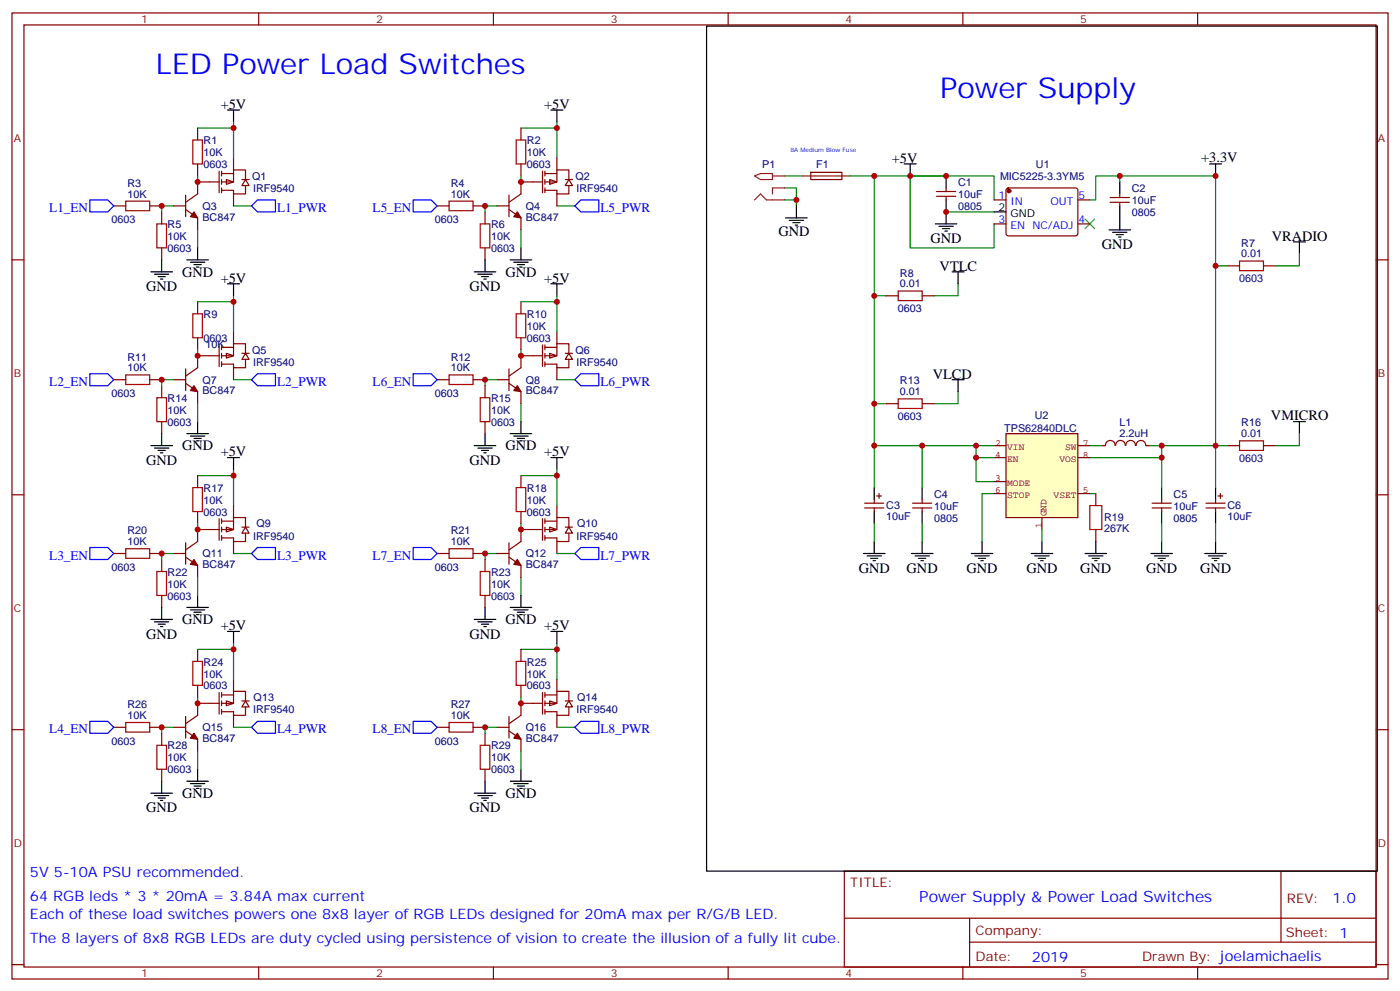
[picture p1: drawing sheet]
<svg xmlns="http://www.w3.org/2000/svg" width="412mm" height="292mm" viewBox="0 0 412 292" stroke-linecap="round" stroke-linejoin="round" font-family="sans-serif">
<g fill="none" stroke="#870000" stroke-width=".35">
<path d="M3.5 3.8h405.4v284.3h-405.4zM7.1 7.3h398.2v277.3h-398.2zM76.2 3.8v3.5M145.3 3.8v3.5M214.5 3.8v3.5M283.6 3.8v3.5M352.8 3.8v3.5M153.5 37.7v3.5M153.5 48.3v3.5M3.5 76.5h3.6M405.3 76.5h3.6M3.5 145.6h3.6"/>
<path d="M405.3 145.6h3.6M3.5 214.8h3.6M405.3 214.8h3.6M248.7 256.4h156.6v28.2h-156.6zM377.3 256.4v20.9M248.7 270.2h156.5M285.6 277.3h119.6M285.6 270.2v14.2M3.5 283.9h3.6M76.2 284.6v3.5M145.3 284.6v3.5M214.5 284.6v3.5"/>
<path d="M283.6 284.6v3.5M352.8 284.6v3.5M405.3 283.9h3.6"/>
</g>
<path d="M153.5 37.7h10.5M164 35.9v10.6M164 60.6h5.3" fill="none" stroke="#008700" stroke-width=".35"/>
<path d="M171.1 58.8h5.3v3.6h-5.3l-1.8-1.8z" fill="none" stroke="#00f" stroke-width=".35"/>
<path d="M152 41.2h2.9v7.1h-2.9z" fill="none" stroke="#a10000" stroke-width=".35"/>
<path d="M162.3 32.4h3.5M164 32.4v3.5" fill="none" stroke="#000" stroke-width=".35"/>
<g fill="#fff" stroke="#870000" stroke-width=".35">
<path d="M161.9 52.8l2.1 .8-2.1 .7z"/>
<path d="M167.6 52.8l1 1.8h-2.1z"/>
</g>
<g fill="none" stroke="#870000" stroke-width=".35">
<path d="M149.9 57.4v6.4M159.8 50.4v6.3M159.8 53.6h-6.3v3.5l-3.6 2.4M160.5 51.1h3.5M160.5 50.4v1.4M160.5 52.8v1.5M160.5 55.3v1.4M164 50h3.6v2.8M164 50v3.6h-3.5M164 46.5v3.5M164 57.1v3.5M166.5 52.8h2.1"/>
<path d="M167.6 54.6v2.5h-3.6v-1.1h-3.5M128.8 60.6h3.5M139.3 60.6h3.6M142.9 62.4v3.5M142.9 73v3.5M146.4 60.6h3.5M149.9 61.7l3.6 2.4v3.6M128.8 111.8h3.5M139.3 111.8h3.6M142.9 113.5v3.6M146.4 111.8h3.5M149.9 112.8l3.6 2.5v3.5"/>
<path d="M149.9 108.6v6.3M153.5 104.7v3.5l-3.6 2.5M142.9 124.1v3.5"/>
</g>
<path d="M121.7 58.8h5.3l1.8 1.8-1.8 1.8h-5.3zM121.7 110h5.3l1.8 1.8-1.8 1.7h-5.3z" fill="none" stroke="#00f" stroke-width=".35"/>
<g fill="#870000" stroke="#870000" stroke-width=".35">
<path d="M152.4 62.4l1.1 1.7-2.2-.3z"/>
<path d="M152.4 113.5l1.1 1.8-2.2-.4z"/>
</g>
<g fill="none" stroke="#000" stroke-width=".35">
<path d="M142.9 76.5v3.5M150.3 76.5h6.3M151.3 77.2h4.3M152.4 77.9h2.1M153.1 78.6h.7M153.5 73v3.5M139.7 80h6.3M140.8 80.7h4.2M141.8 81.4h2.1M142.5 82.1h.7M139.7 131.2h6.3M140.8 131.9h4.2"/>
<path d="M141.8 132.6h2.1M142.5 133.3h.7M142.9 127.6v3.6M150.3 127.6h6.3M151.3 128.3h4.3M152.4 129h2.1M153.1 129.8h.7M153.5 124.1v3.5"/>
</g>
<path d="M132.3 59.2h7v2.8h-7zM141.5 65.9h2.8v7.1h-2.8zM132.3 110.3h7v2.9h-7zM141.5 117.1h2.8v7h-2.8z" fill="none" stroke="#a10000" stroke-width=".35"/>
<path d="M153.5 51.8v1.8M146.4 60.6h-3.5v1.8M153.5 67.7v5.3M146.4 111.8h-3.5v1.7M153.5 102.9v1.8M153.5 118.8v5.3" fill="none" stroke="#008700" stroke-width=".35"/>
<g fill="#fff" stroke="#870000" stroke-width=".35">
<path d="M161.9 104l2.1 .7-2.1 .7z"/>
<path d="M167.6 104l1 1.8h-2.1z"/>
</g>
<g fill="none" stroke="#870000" stroke-width=".35">
<path d="M153.5 88.8v3.6M153.5 99.4v3.5M164 97.6v3.6M153.5 104.7h6.3M159.8 101.5v6.4M160.5 102.2h3.5M160.5 101.5v1.4M160.5 104v1.4M160.5 106.5v1.4M164 101.2h3.6v2.8M164 101.2v3.5h-3.5M164 108.2v3.6"/>
<path d="M166.5 104h2.1M167.6 105.8v2.4h-3.6v-1h-3.5M153.5 191.1v3.6M153.5 201.7v3.5"/>
</g>
<path d="M162.3 83.5h3.5M164 83.5v3.6M162.3 185.8h3.5M164 185.8v3.6" fill="none" stroke="#000" stroke-width=".35"/>
<path d="M153.5 88.8h10.5M164 87.1v10.5M164 111.8h5.3M153.5 191.1h10.5M164 189.4v10.6M164 214.1h5.3" fill="none" stroke="#008700" stroke-width=".35"/>
<path d="M152 92.4h2.9v7h-2.9zM152 194.7h2.9v7h-2.9z" fill="none" stroke="#a10000" stroke-width=".35"/>
<path d="M171.1 110h5.3v3.5h-5.3l-1.8-1.7zM171.1 212.3h5.3v3.5h-5.3l-1.8-1.7z" fill="none" stroke="#00f" stroke-width=".35"/>
<g fill="#fff" stroke="#870000" stroke-width=".35">
<path d="M161.9 206.3l2.1 .7-2.1 .7z"/>
<path d="M167.6 206.3l1 1.8h-2.1z"/>
</g>
<g fill="none" stroke="#870000" stroke-width=".35">
<path d="M149.9 159.7v6.4M153.5 155.9v3.5l-3.6 2.5M128.8 162.9h3.5M139.3 162.9h3.6M142.9 164.7v3.5M142.9 175.3v3.5M146.4 162.9h3.5M149.9 164l3.6 2.4v3.6M164 200v3.5M128.8 214.1h3.5M139.3 214.1h3.6M142.9 215.8v3.6"/>
<path d="M146.4 214.1h3.5M149.9 215.1l3.6 2.5v3.5M149.9 210.9v6.3M159.8 203.8v6.4M159.8 207h-6.3v3.5l-3.6 2.5M160.5 204.5h3.5M160.5 203.8v1.4M160.5 206.3v1.4M160.5 208.8v1.4M164 203.5h3.6v2.8M164 203.5v3.5h-3.5M164 210.5v3.6"/>
<path d="M166.5 206.3h2.1M167.6 208.1v2.4h-3.6v-1h-3.5M142.9 226.4v3.5"/>
</g>
<path d="M121.7 161.1h5.3l1.8 1.8-1.8 1.8h-5.3zM121.7 212.3h5.3l1.8 1.8-1.8 1.7h-5.3z" fill="none" stroke="#00f" stroke-width=".35"/>
<g fill="#870000" stroke="#870000" stroke-width=".35">
<path d="M152.4 215.8l1.1 1.8-2.2-.4z"/>
<path d="M152.4 164.7l1.1 1.7-2.2-.3z"/>
</g>
<g fill="none" stroke="#000" stroke-width=".35">
<path d="M142.9 178.8v3.5M150.3 178.8h6.3M151.3 179.5h4.3M153.5 175.3v3.5M139.7 182.3h6.3M140.8 183h4.2M141.8 183.7h2.1M142.5 184.4h.7M152.4 180.2h2.1M153.1 180.9h.7M139.7 233.5h6.3M140.8 234.2h4.2"/>
<path d="M141.8 234.9h2.1M142.5 235.6h.7M142.9 229.9v3.6M150.3 229.9h6.3M151.3 230.6h4.3M152.4 231.4h2.1M153.1 232.1h.7M153.5 226.4v3.5"/>
</g>
<path d="M132.3 161.5h7v2.8h-7zM141.5 168.2h2.8v7.1h-2.8zM132.3 212.7h7v2.8h-7zM141.5 219.4h2.8v7h-2.8z" fill="none" stroke="#a10000" stroke-width=".35"/>
<path d="M153.5 154.1v1.8M146.4 162.9h-3.5v1.8M153.5 170v5.3M146.4 214.1h-3.5v1.7M153.5 205.2v1.8M153.5 221.1v5.3" fill="none" stroke="#008700" stroke-width=".35"/>
<g fill="#fff" stroke="#870000" stroke-width=".35">
<path d="M161.9 155.2l2.1 .7-2.1 .7z"/>
<path d="M167.6 155.2l1 1.7h-2.1z"/>
</g>
<g fill="none" stroke="#870000" stroke-width=".35">
<path d="M58.2 140v3.5M153.5 140v3.5M58.2 150.6v3.5M153.5 155.9h6.3M153.5 150.6v3.5M159.8 152.7v6.3M160.5 153.4h3.5M160.5 152.7v1.4M160.5 155.2v1.4M160.5 157.6v1.4M164 152.3h3.6v2.9M164 152.3v3.6h-3.5"/>
<path d="M164 148.8v3.5M164 159.4v3.5M166.5 155.2h2.1M167.6 156.9v2.5h-3.6v-1.1h-3.5"/>
</g>
<path d="M67 134.7h3.6M68.8 134.7v3.5M162.3 134.7h3.5M164 134.7v3.5" fill="none" stroke="#000" stroke-width=".35"/>
<path d="M58.2 140h10.6M68.8 138.2v10.6M153.5 140h10.5M164 138.2v10.6M68.8 162.9h5.3M164 162.9h5.3" fill="none" stroke="#008700" stroke-width=".35"/>
<path d="M56.8 143.5h2.8v7.1h-2.8zM152 143.5h2.9v7.1h-2.9z" fill="none" stroke="#a10000" stroke-width=".35"/>
<path d="M75.8 161.1h5.3v3.6h-5.3l-1.7-1.8zM171.1 161.1h5.3v3.6h-5.3l-1.8-1.8z" fill="none" stroke="#00f" stroke-width=".35"/>
<g fill="#fff" stroke="#870000" stroke-width=".35">
<path d="M66.7 155.2l2.1 .7-2.1 .7z"/>
<path d="M72.3 155.2l1.1 1.7h-2.1z"/>
</g>
<g fill="none" stroke="#870000" stroke-width=".35">
<path d="M54.7 159.7v6.4M64.6 152.7v6.3M64.6 155.9h-6.4v3.5l-3.5 2.5M65.3 153.4h3.5M65.3 152.7v1.4M65.3 155.2v1.4M65.3 157.6v1.4M68.8 152.3h3.5v2.9M68.8 152.3v3.6h-3.5M68.8 148.8v3.5M68.8 159.4v3.5M71.3 155.2h2.1"/>
<path d="M72.3 156.9v2.5h-3.5v-1.1h-3.5M33.5 162.9h3.5M44.1 162.9h3.5M47.6 164.7v3.5M47.6 175.3v3.5M51.2 162.9h3.5M54.7 164l3.5 2.4v3.6M33.5 214.1h3.5M44.1 214.1h3.5M47.6 215.8v3.6M51.2 214.1h3.5M54.7 215.1l3.5 2.5v3.5"/>
<path d="M54.7 210.9v6.3M58.2 207v3.5l-3.5 2.5M47.6 226.4v3.5"/>
</g>
<path d="M26.5 161.1h5.2l1.8 1.8-1.8 1.8h-5.2zM26.5 212.3h5.2l1.8 1.8-1.8 1.7h-5.2z" fill="none" stroke="#00f" stroke-width=".35"/>
<g fill="#870000" stroke="#870000" stroke-width=".35">
<path d="M57.1 164.7l1.1 1.7-2.1-.3z"/>
<path d="M57.1 215.8l1.1 1.8-2.1-.4z"/>
</g>
<g fill="none" stroke="#000" stroke-width=".35">
<path d="M47.6 178.8v3.5M55 178.8h6.4M56.1 179.5h4.2M58.2 175.3v3.5M44.4 182.3h6.4M45.5 183h4.2M46.6 183.7h2.1M47.3 184.4h.7M57.1 180.2h2.2M57.9 180.9h.7M44.4 233.5h6.4M45.5 234.2h4.2"/>
<path d="M46.6 234.9h2.1M47.3 235.6h.7M47.6 229.9v3.6M55 229.9h6.4M56.1 230.6h4.2M57.1 231.4h2.2M57.9 232.1h.7M58.2 226.4v3.5"/>
</g>
<path d="M37 161.5h7.1v2.8h-7.1zM46.2 168.2h2.8v7.1h-2.8zM37 212.7h7.1v2.8h-7.1zM46.2 219.4h2.8v7h-2.8z" fill="none" stroke="#a10000" stroke-width=".35"/>
<path d="M58.2 154.1v1.8M51.2 162.9h-3.6v1.8M58.2 170v5.3M51.2 214.1h-3.6v1.7M58.2 205.2v1.8M58.2 221.1v5.3" fill="none" stroke="#008700" stroke-width=".35"/>
<g fill="#fff" stroke="#870000" stroke-width=".35">
<path d="M66.7 206.3l2.1 .7-2.1 .7z"/>
<path d="M72.3 206.3l1.1 1.8h-2.1z"/>
</g>
<g fill="none" stroke="#870000" stroke-width=".35">
<path d="M58.2 88.8v3.6M58.2 99.4v3.5M58.2 191.1v3.6M68.8 200v3.5M58.2 207h6.4M58.2 201.7v3.5M64.6 203.8v6.4M65.3 204.5h3.5M65.3 203.8v1.4M65.3 206.3v1.4M65.3 208.8v1.4M68.8 203.5h3.5v2.8"/>
<path d="M68.8 203.5v3.5h-3.5M68.8 210.5v3.6M71.3 206.3h2.1M72.3 208.1v2.4h-3.5v-1h-3.5"/>
</g>
<path d="M67 83.5h3.6M68.8 83.5v3.6M67 185.8h3.6M68.8 185.8v3.6" fill="none" stroke="#000" stroke-width=".35"/>
<path d="M58.2 88.8h10.6M68.8 87.1v10.5M68.8 111.8h5.3M58.2 191.1h10.6M68.8 189.4v10.6M68.8 214.1h5.3" fill="none" stroke="#008700" stroke-width=".35"/>
<path d="M56.8 92.4h2.8v7h-2.8zM56.8 194.7h2.8v7h-2.8z" fill="none" stroke="#a10000" stroke-width=".35"/>
<path d="M75.8 110h5.3v3.5h-5.3l-1.7-1.7zM75.8 212.3h5.3v3.5h-5.3l-1.7-1.7z" fill="none" stroke="#00f" stroke-width=".35"/>
<g fill="#fff" stroke="#870000" stroke-width=".35">
<path d="M66.7 104l2.1 .7-2.1 .7z"/>
<path d="M72.3 104l1.1 1.8h-2.1z"/>
</g>
<g fill="none" stroke="#870000" stroke-width=".35">
<path d="M54.7 57.4v6.4M58.2 53.6v3.5l-3.5 2.4M33.5 60.6h3.5M44.1 60.6h3.5M47.6 62.4v3.5M47.6 73v3.5M51.2 60.6h3.5M54.7 61.7l3.5 2.4v3.6M68.8 97.6v3.6M33.5 111.8h3.5M44.1 111.8h3.5M47.6 113.5v3.6"/>
<path d="M51.2 111.8h3.5M54.7 112.8l3.5 2.5v3.5M54.7 108.6v6.3M64.6 101.5v6.4M64.6 104.7h-6.4v3.5l-3.5 2.5M65.3 102.2h3.5M65.3 101.5v1.4M65.3 104v1.4M65.3 106.5v1.4M68.8 101.2h3.5v2.8M68.8 101.2v3.5h-3.5M68.8 108.2v3.6"/>
<path d="M71.3 104h2.1M72.3 105.8v2.4h-3.5v-1h-3.5M47.6 124.1v3.5"/>
</g>
<path d="M26.5 58.8h5.2l1.8 1.8-1.8 1.8h-5.2zM26.5 110h5.2l1.8 1.8-1.8 1.7h-5.2z" fill="none" stroke="#00f" stroke-width=".35"/>
<g fill="#870000" stroke="#870000" stroke-width=".35">
<path d="M57.1 113.5l1.1 1.8-2.1-.4z"/>
<path d="M57.1 62.4l1.1 1.7-2.1-.3z"/>
</g>
<g fill="none" stroke="#000" stroke-width=".35">
<path d="M47.6 76.5v3.5M55 76.5h6.4M56.1 77.2h4.2M57.1 77.9h2.2M57.9 78.6h.7M58.2 73v3.5M44.4 80h6.4M45.5 80.7h4.2M46.6 81.4h2.1M47.3 82.1h.7M44.4 131.2h6.4M45.5 131.9h4.2"/>
<path d="M46.6 132.6h2.1M47.3 133.3h.7M47.6 127.6v3.6M55 127.6h6.4M56.1 128.3h4.2M57.1 129h2.2M57.9 129.8h.7M58.2 124.1v3.5"/>
</g>
<path d="M37 59.2h7.1v2.8h-7.1zM46.2 65.9h2.8v7.1h-2.8zM37 110.3h7.1v2.9h-7.1zM46.2 117.1h2.8v7h-2.8z" fill="none" stroke="#a10000" stroke-width=".35"/>
<path d="M58.2 51.8v1.8M51.2 60.6h-3.6v1.8M58.2 67.7v5.3M51.2 111.8h-3.6v1.7M58.2 102.9v1.8M58.2 118.8v5.3" fill="none" stroke="#008700" stroke-width=".35"/>
<g fill="#fff" stroke="#870000" stroke-width=".35">
<path d="M66.7 52.8l2.1 .8-2.1 .7z"/>
<path d="M72.3 52.8l1.1 1.8h-2.1z"/>
</g>
<g fill="none" stroke="#870000" stroke-width=".35">
<path d="M58.2 37.7v3.5M58.2 53.6h6.4M58.2 48.3v3.5M64.6 50.4v6.3M65.3 51.1h3.5M65.3 50.4v1.4M65.3 52.8v1.5M65.3 55.3v1.4M68.8 50h3.5v2.8M68.8 50v3.6h-3.5M68.8 46.5v3.5M68.8 57.1v3.5"/>
<path d="M71.3 52.8h2.1M72.3 54.6v2.5h-3.5v-1.1h-3.5M275.9 56.4h5.6M275.9 57.8h5.6M278.7 55.3v1.1M278.7 57.8v1M292.8 58.8h3.5M296.6 55.5l.4-.2 20.1 .1 .4 .6-.1 13-.6 .4h-20l-.5-.7v-12.7zM317.5 58.8h3.5M327 58.1h5.7M327 59.5h5.7M329.8 57.1v1"/>
<path d="M329.8 59.5v1.1M292.8 65.9h3.5M317.5 65.9h3.5"/>
</g>
<g fill="none" stroke="#000" stroke-width=".35">
<path d="M67 32.4h3.6M68.8 32.4v3.5M278.7 51.8v3.5M278.7 58.8v7.1M329.8 53.6v3.5M356.3 48.3h3.5M358.1 48.3v3.5M231.4 64.1h6.4M232.5 64.8h4.2M233.5 65.5h2.2M234.2 66.3h.7M234.6 60.6v3.5"/>
<path d="M275.5 65.9h6.4M276.6 66.6h4.2M277.6 67.3h2.2M278.3 68h.7M292.8 62.4h3.5M326.7 67.7h6.3M327.7 68.4h4.3M328.8 69.1h2.1M329.5 69.8h.7M329.8 60.6v7.1"/>
</g>
<path d="M58.2 37.7h10.6M68.8 35.9v10.6M231.1 55.3h3.5v3.5M231.1 58.8h3.5v1.8M231.1 51.8h5.3M292.8 58.8v-7h-24.7v21.2h24.7v-7.1M329.8 53.6v-1.8h-7v7h-1.8M68.8 60.6h5.3M278.7 62.4h14.1" fill="none" stroke="#008700" stroke-width=".35"/>
<path d="M56.8 41.2h2.8v7.1h-2.8z" fill="none" stroke="#a10000" stroke-width=".35"/>
<path d="M75.8 58.8h5.3v3.6h-5.3l-1.7-1.8z" fill="none" stroke="#00f" stroke-width=".35"/>
<path d="M222.2 51.8l1.8-.7h3.5v1.7h-3.5zM222.2 58.8l1.8-1.7 1.8 1.7h5.3M227.5 51.8h3.6M231.1 55.3h-3.6v1.8" fill="none" stroke="#8c2424" stroke-width=".35"/>
<path d="M319.6 64.5l2.8 2.8M322.4 64.5l-2.8 2.8" fill="none" stroke="#3c3" stroke-width=".35"/>
<circle cx="297.2" cy="56.2" r=".53" fill="#870000" stroke="#870000" stroke-width=".35"/>
<path d="M296.3 127.6h21.2v24.7h-21.2z" fill="#ffffc2" stroke="#850000" stroke-width=".35"/>
<path d="M292.8 131.2h3.5M292.8 134.7h3.5M317.5 131.2h3.5M317.5 134.7h3.5M292.8 141.7h3.5M292.8 145.3h3.5M306.9 152.3v3.6M317.5 145.3h3.5" fill="none" stroke="#850000" stroke-width=".35"/>
<path d="M365.1 76.8h7.1v2.9h-7.1zM264.6 85.7h7v2.8h-7zM264.6 117.4h7v2.8h-7zM365.1 129.8h7.1v2.8h-7.1zM321 148.8h3.6v7.1h-3.6z" fill="none" stroke="#a10000" stroke-width=".35"/>
<g fill="none" stroke="#870000" stroke-width=".35">
<path d="M238.8 50.7h9.2v2.1h-9.1zM361.6 78.2h3.5M372.2 78.2h3.5M261.1 87.1h3.5M271.6 87.1h3.6M261.1 118.8h3.5M271.6 118.8h3.6M328.5 131.1a1.41 1.41 0 0 0-1.4-1.5 1.41 1.41 0 0 0-1.4 1.5l-1.1 .1M328.6 131.1a1.41 1.41 0 0 1 1.5-1.5 1.41 1.41 0 0 1 1.4 1.5M331.6 131.1a1.41 1.41 0 0 1 1.4-1.5 1.41 1.41 0 0 1 1.4 1.5M334.7 131.1a1.41 1.41 0 0 1 1.4-1.5 1.41 1.41 0 0 1 1.4 1.5M337.6 131.2h1.1"/>
<path d="M361.6 131.2h3.5M372.2 131.2h3.5M254.7 148.1h5.6M254.7 149.5h5.6M257.5 147v1.1M257.5 149.5v1.1M258.2 146h1.4M258.9 145.3v1.4M268.8 148.1h5.7M268.8 149.5h5.7M271.6 147v1.1M271.6 149.5v1.1"/>
<path d="M322.8 145.3v3.5M322.8 155.9v3.5M339.4 148.1h5.6M339.4 149.5h5.6M342.2 147v1.1M342.2 149.5v1.1M355.2 148.1h5.7M355.2 149.5h5.7M358.1 147v1.1M358.1 149.5v1.1M358.8 146h1.4M359.5 145.3v1.4"/>
</g>
<g fill="none" stroke="#000" stroke-width=".35">
<path d="M208.1 7.7h197.6v248.7h-197.6zM266.3 48.3h3.6M268.1 48.3v3.5M381 71.2h3.5M382.8 71.2v3.5M280.5 80h3.5M282.2 80v3.5M280.5 111.8h3.5M282.2 111.8v3.5M381 124.1h3.5M382.8 124.1v3.5M257.5 143.5v3.5"/>
<path d="M257.5 150.6v3.5M257.5 159.4v3.5M271.6 143.5v3.5M271.6 150.6v3.5M271.6 159.4v3.5M289.3 159.4v3.5M306.9 159.4v3.5M322.8 159.4v3.5M342.2 143.5v3.5M342.2 150.6v3.5M342.2 159.4v3.5M358.1 143.5v3.5"/>
<path d="M358.1 150.6v3.5M358.1 159.4v3.5M254.4 162.9h6.3M255.4 163.6h4.2M256.5 164.3h2.1M257.2 165h.7M268.5 162.9h6.3M269.5 163.6h4.3M270.6 164.3h2.1M271.3 165h.7M286.1 162.9h6.4M287.2 163.6h4.2"/>
<path d="M288.2 164.3h2.1M288.9 165h.7M303.7 162.9h6.4M304.8 163.6h4.2M305.9 164.3h2.1M306.6 165h.7M319.6 162.9h6.4M320.7 163.6h4.2M321.7 164.3h2.1M322.4 165h.7M339 162.9h6.4M340.1 163.6h4.2"/>
<path d="M341.1 164.3h2.2M341.8 165h.7M354.9 162.9h6.3M356 163.6h4.2M357 164.3h2.1M357.7 165h.7"/>
</g>
<g fill="none" stroke="#008700" stroke-width=".35">
<path d="M250.5 51.8h7M278.7 51.8h-21.2v79.4M329.8 51.8h28.3v79.4h3.5M358.1 78.2h3.5M382.8 74.7v3.5h-7.1M257.5 87.1h3.6M282.2 83.5v3.6h-7M257.5 118.8h3.6M282.2 115.3v3.5h-7M271.6 131.2h-14.1v12.3M287.5 134.7v7h5.3M287.5 131.2h-15.9v12.3"/>
<path d="M292.8 131.2h-5.3v3.5h5.3M321 131.2h3.6M338.7 131.2h3.5v3.5h-21.2M342.2 131.2h15.9v12.3M342.2 134.7v8.8M382.8 127.6v3.6h-7.1M257.5 154.1v5.3M271.6 154.1v5.3M292.8 145.3h-3.5v14.1M306.9 155.9v3.5M321 145.3h1.8M342.2 154.1v5.3"/>
<path d="M358.1 154.1v5.3"/>
</g>
<path d="M236.4 51.8h14.1" fill="none" stroke="#8c2424" stroke-width=".35"/>
<g fill="#c00">
<circle cx="257.5" cy="51.8" r=".88"/>
<circle cx="257.5" cy="118.8" r=".88"/>
<circle cx="257.5" cy="87.1" r=".88"/>
<circle cx="268.1" cy="51.8" r=".88"/>
<circle cx="257.5" cy="131.2" r=".88"/>
<circle cx="329.8" cy="51.8" r=".88"/>
<circle cx="342.2" cy="131.2" r=".88"/>
<circle cx="271.6" cy="131.2" r=".88"/>
<circle cx="287.5" cy="134.7" r=".88"/>
<circle cx="47.6" cy="214.1" r=".88"/>
<circle cx="68.8" cy="191.1" r=".88"/>
<circle cx="58.2" cy="207" r=".88"/>
<circle cx="58.2" cy="155.9" r=".88"/>
<circle cx="68.8" cy="140" r=".88"/>
<circle cx="47.6" cy="162.9" r=".88"/>
<circle cx="47.6" cy="60.6" r=".88"/>
<circle cx="68.8" cy="37.7" r=".88"/>
<circle cx="58.2" cy="53.6" r=".88"/>
<circle cx="58.2" cy="104.7" r=".88"/>
<circle cx="68.8" cy="88.8" r=".88"/>
<circle cx="47.6" cy="111.8" r=".88"/>
<circle cx="142.9" cy="111.8" r=".88"/>
<circle cx="164" cy="88.8" r=".88"/>
<circle cx="153.5" cy="104.7" r=".88"/>
<circle cx="153.5" cy="53.6" r=".88"/>
<circle cx="164" cy="37.7" r=".88"/>
<circle cx="142.9" cy="60.6" r=".88"/>
<circle cx="142.9" cy="162.9" r=".88"/>
<circle cx="164" cy="140" r=".88"/>
<circle cx="153.5" cy="155.9" r=".88"/>
<circle cx="153.5" cy="207" r=".88"/>
<circle cx="164" cy="191.1" r=".88"/>
<circle cx="142.9" cy="214.1" r=".88"/>
<circle cx="278.7" cy="62.4" r=".88"/>
<circle cx="278.7" cy="51.8" r=".88"/>
<circle cx="342.2" cy="134.7" r=".88"/>
<circle cx="287.5" cy="131.2" r=".88"/>
<circle cx="358.1" cy="131.2" r=".88"/>
<circle cx="358.1" cy="51.8" r=".88"/>
<circle cx="234.6" cy="58.8" r=".88"/>
<circle cx="358.1" cy="78.2" r=".88"/>
</g>
<g font-size="8.5" fill="#00f">
<text x="45.9" y="21.8">LED Power Load Switches</text>
<text x="276.9" y="28.9">Power Supply</text>
</g>
<text font-size="4.6" fill="#00f" x="270.8" y="265.4">Power Supply &amp; Power Load Switches</text>
<g font-size="4.2">
<text x="65" y="32">+5V</text>
<text x="160.3" y="32">+5V</text>
<text x="262.7" y="47.9">+5V</text>
<text x="353.8" y="47.6">+3.3V</text>
<text x="229.3" y="69.4">GND</text>
<text x="274.1" y="71.5">GND</text>
<text x="374.6" y="70.8">VRADIO</text>
<text x="324.6" y="73.2">GND</text>
<text x="53.6" y="81.4">GND</text>
<text x="65" y="83.2">+5V</text>
<text x="148.9" y="81.4">GND</text>
<text x="160.3" y="83.2">+5V</text>
<text x="276.8" y="79.7">VTLC</text>
<text x="43" y="85.7">GND</text>
<text x="138.3" y="85.7">GND</text>
<text x="274.8" y="111.4">VLCD</text>
<text x="374.4" y="123.8">VMICRO</text>
<text x="43" y="136.8">GND</text>
<text x="53.6" y="132.6">GND</text>
<text x="65" y="134.3">+5V</text>
<text x="138.3" y="136.8">GND</text>
<text x="148.9" y="132.6">GND</text>
<text x="160.3" y="134.3">+5V</text>
<text x="252.9" y="168.6">GND</text>
<text x="267.1" y="168.6">GND</text>
<text x="284.7" y="168.6">GND</text>
<text x="302.3" y="168.6">GND</text>
<text x="318.2" y="168.6">GND</text>
<text x="337.6" y="168.6">GND</text>
<text x="353.5" y="168.6">GND</text>
<text x="53.6" y="183.7">GND</text>
<text x="65" y="185.5">+5V</text>
<text x="148.9" y="183.7">GND</text>
<text x="160.3" y="185.5">+5V</text>
<text x="43" y="188">GND</text>
<text x="138.3" y="188">GND</text>
<text x="43" y="239.1">GND</text>
<text x="53.6" y="234.9">GND</text>
<text x="138.3" y="239.1">GND</text>
<text x="148.9" y="234.9">GND</text>
</g>
<g font-size="4.2" fill="#00f">
<text x="8.8" y="258.2">5V 5-10A PSU recommended.</text>
<text x="8.8" y="265.2">64 RGB leds * 3 * 20mA = 3.84A max current</text>
<text x="392.5" y="265.7">1.0</text>
<text x="8.8" y="270.5">Each of these load switches powers one 8x8 layer of RGB LEDs designed for 20mA max per R/G/B LED.</text>
<text x="8.8" y="277.6">The 8 layers of 8x8 RGB LEDs are duty cycled using persistence of vision to create the illusion of a fully lit cube.</text>
<text x="304" y="283">2019</text>
</g>
<g font-size="3.9" fill="#00f">
<text x="14.5" y="62.4">L1_EN</text>
<text x="81.7" y="62.4">L1_PWR</text>
<text x="109.8" y="62.4">L5_EN</text>
<text x="176.9" y="62.4">L5_PWR</text>
<text x="14.5" y="113.5">L2_EN</text>
<text x="81.7" y="113.5">L2_PWR</text>
<text x="109.8" y="113.5">L6_EN</text>
<text x="176.9" y="113.5">L6_PWR</text>
<text x="14.5" y="164.7">L3_EN</text>
<text x="81.7" y="164.7">L3_PWR</text>
<text x="109.8" y="164.7">L7_EN</text>
<text x="176.9" y="164.7">L7_PWR</text>
<text x="14.5" y="215.8">L4_EN</text>
<text x="81.7" y="215.8">L4_PWR</text>
<text x="109.8" y="215.8">L8_EN</text>
<text x="176.9" y="215.8">L8_PWR</text>
</g>
<g font-size="3.9" fill="#800">
<text x="250.5" y="261">TITLE:</text>
<text x="379.1" y="265.7">REV:</text>
<text x="287.4" y="275.2">Company:</text>
<text x="378.7" y="275.8">Sheet: 1</text>
<text x="287.4" y="282.9">Date:</text>
<text x="336.4" y="282.9">Drawn By: joelamichaelis</text>
</g>
<g font-size="3.2" fill="#800">
<text x="41.6" y="6.8">1</text>
<text x="110.8" y="6.8">2</text>
<text x="179.9" y="6.8">3</text>
<text x="249.1" y="6.8">4</text>
<text x="318.2" y="6.8">5</text>
<text x="4.1" y="41.9">A</text>
<text x="405.9" y="41.9">A</text>
<text x="4.1" y="111.1">B</text>
<text x="405.9" y="111.1">B</text>
<text x="4.1" y="180.2">C</text>
<text x="405.9" y="180.2">C</text>
<text x="4.1" y="249.3">D</text>
<text x="405.9" y="249.3">D</text>
<text x="41.6" y="287.6">1</text>
<text x="110.8" y="287.6">2</text>
<text x="179.9" y="287.6">3</text>
<text x="249.1" y="287.6">4</text>
<text x="318.2" y="287.6">5</text>
</g>
<g font-size="3.2" fill="#000080">
<text x="60" y="45.9">10K</text>
<text x="60" y="42.4">R1</text>
<text x="155.2" y="45.9">10K</text>
<text x="155.2" y="42.4">R2</text>
<text x="60" y="49.5">0603</text>
<text x="74.2" y="53">Q1</text>
<text x="155.2" y="49.5">0603</text>
<text x="169.5" y="53">Q2</text>
<text x="224.5" y="49.4">P1</text>
<text x="240.4" y="49.4">F1</text>
<text x="294.6" y="53">MIC5225-3.3YM5</text>
<text x="305.2" y="49.5">U1</text>
<text x="37.5" y="58.1">10K</text>
<text x="37.5" y="55">R3</text>
<text x="74.5" y="56.5">IRF9540</text>
<text x="132.8" y="58.1">10K</text>
<text x="132.8" y="55">R4</text>
<text x="169.8" y="56.5">IRF9540</text>
<text x="282.2" y="58.3">10uF</text>
<text x="282.2" y="54.8">C1</text>
<text x="333.4" y="56.5">C2</text>
<text x="32.8" y="65.7">0603</text>
<text x="59.6" y="64.9">BC847</text>
<text x="59.6" y="61.8">Q3</text>
<text x="128.1" y="65.7">0603</text>
<text x="154.9" y="64.9">BC847</text>
<text x="154.9" y="61.8">Q4</text>
<text x="282.2" y="61.8">0805</text>
<text x="333.4" y="60">10uF</text>
<text x="333.4" y="63.6">0805</text>
<text x="49.4" y="70.6">10K</text>
<text x="49.4" y="67.1">R5</text>
<text x="144.6" y="70.6">10K</text>
<text x="144.6" y="67.1">R6</text>
<text x="49.4" y="74.2">0603</text>
<text x="144.6" y="74.2">0603</text>
<text x="365.6" y="75.8">0.01</text>
<text x="365.6" y="72.6">R7</text>
<text x="265.1" y="81.4">R8</text>
<text x="365" y="83">0603</text>
<text x="265.1" y="84.6">0.01</text>
<text x="60" y="93.6">R9</text>
<text x="155.2" y="93.6">R10</text>
<text x="264.4" y="91.8">0603</text>
<text x="60" y="100.6">0603</text>
<text x="155.2" y="97.1">10K</text>
<text x="155.2" y="100.6">0603</text>
<text x="37.5" y="106.1">R11</text>
<text x="60.5" y="102.4">10K</text>
<text x="74.2" y="104.1">Q5</text>
<text x="74.5" y="107.7">IRF9540</text>
<text x="132.8" y="106.1">R12</text>
<text x="169.5" y="104.1">Q6</text>
<text x="169.8" y="107.7">IRF9540</text>
<text x="37.5" y="109.3">10K</text>
<text x="59.6" y="112.9">Q7</text>
<text x="132.8" y="109.3">10K</text>
<text x="154.9" y="112.9">Q8</text>
<text x="265.1" y="113.2">R13</text>
<text x="32.8" y="116.8">0603</text>
<text x="49.4" y="118.3">R14</text>
<text x="59.6" y="116.1">BC847</text>
<text x="128.1" y="116.8">0603</text>
<text x="144.6" y="118.3">R15</text>
<text x="154.9" y="116.1">BC847</text>
<text x="265.1" y="116.3">0.01</text>
<text x="49.4" y="121.8">10K</text>
<text x="49.4" y="125.3">0603</text>
<text x="144.6" y="121.8">10K</text>
<text x="144.6" y="125.3">0603</text>
<text x="264.4" y="123.5">0603</text>
<text x="304.8" y="123.4">U2</text>
<text x="329.8" y="125.4">L1</text>
<text x="365.6" y="125.5">R16</text>
<text x="295.8" y="127">TPS62840DLC</text>
<text x="329.8" y="128.6">2.2uH</text>
<text x="365.6" y="128.7">0.01</text>
<text x="365" y="135.9">0603</text>
<text x="60" y="148.3">10K</text>
<text x="60" y="144.7">R17</text>
<text x="155.2" y="148.3">10K</text>
<text x="155.2" y="144.7">R18</text>
<text x="261.1" y="150">C3</text>
<text x="275.2" y="146.5">C4</text>
<text x="345.7" y="146.5">C5</text>
<text x="361.6" y="149.9">C6</text>
<text x="60" y="151.8">0603</text>
<text x="75.6" y="155.2">Q9</text>
<text x="155.2" y="151.8">0603</text>
<text x="170" y="155.2">Q10</text>
<text x="261.1" y="153.1">10uF</text>
<text x="275.2" y="150">10uF</text>
<text x="275.2" y="153.5">0805</text>
<text x="325.3" y="153.5">R19</text>
<text x="345.7" y="150">10uF</text>
<text x="345.7" y="153.5">0805</text>
<text x="361.6" y="153.1">10uF</text>
<text x="37.5" y="160.4">10K</text>
<text x="37.5" y="157.3">R20</text>
<text x="74.5" y="158.8">IRF9540</text>
<text x="132.8" y="160.4">10K</text>
<text x="132.8" y="157.3">R21</text>
<text x="169.8" y="158.8">IRF9540</text>
<text x="325.3" y="156.6">267K</text>
<text x="32.8" y="168">0603</text>
<text x="59.6" y="167.3">BC847</text>
<text x="59.6" y="164.1">Q11</text>
<text x="128.1" y="168">0603</text>
<text x="154.9" y="167.3">BC847</text>
<text x="154.9" y="164.1">Q12</text>
<text x="49.4" y="172.9">10K</text>
<text x="49.4" y="169.4">R22</text>
<text x="144.6" y="172.9">10K</text>
<text x="144.6" y="169.4">R23</text>
<text x="49.4" y="176.5">0603</text>
<text x="144.6" y="176.5">0603</text>
<text x="60" y="195.9">R24</text>
<text x="155.2" y="195.9">R25</text>
<text x="60" y="199.4">10K</text>
<text x="60" y="202.9">0603</text>
<text x="155.2" y="199.4">10K</text>
<text x="155.2" y="202.9">0603</text>
<text x="37.5" y="208.4">R26</text>
<text x="74.5" y="210">IRF9540</text>
<text x="74.7" y="206.4">Q13</text>
<text x="132.8" y="208.4">R27</text>
<text x="169.8" y="210">IRF9540</text>
<text x="170" y="206.4">Q14</text>
<text x="37.5" y="211.6">10K</text>
<text x="59.6" y="215.2">Q15</text>
<text x="132.8" y="211.6">10K</text>
<text x="154.9" y="215.2">Q16</text>
<text x="32.8" y="219.1">0603</text>
<text x="49.4" y="220.6">R28</text>
<text x="59.6" y="218.4">BC847</text>
<text x="128.1" y="219.1">0603</text>
<text x="144.6" y="220.6">R29</text>
<text x="154.9" y="218.4">BC847</text>
<text x="49.4" y="224.1">10K</text>
<text x="49.4" y="227.6">0603</text>
<text x="144.6" y="224.1">10K</text>
<text x="144.6" y="227.6">0603</text>
</g>
<g font-size="3.2" fill="#00f">
<text x="294.1" y="58.5">1</text>
<text x="317.7" y="58.5">5</text>
<text x="294.1" y="65.5">3</text>
<text x="297.6" y="60.3">IN</text>
<text x="309.4" y="60.3">OUT</text>
<text x="317.7" y="65.5">4</text>
<text x="297.6" y="67.3">EN NC/ADJ</text>
</g>
<g font-size="3.2">
<text x="294.1" y="62">2</text>
<text x="297.6" y="63.8">GND</text>
</g>
<g font-size="2.8" fill="#840000">
<text x="293.2" y="131.1">2</text>
<text x="319" y="131.1">7</text>
<text x="293.2" y="134.7">4</text>
<text x="296.7" y="132.5">VIN</text>
<text x="296.7" y="136">EN</text>
<text x="312.1" y="136">VOS</text>
<text x="313.8" y="132.5">SW</text>
<text x="319" y="134.7">8</text>
<text x="293.2" y="141.7">3</text>
<text x="296.7" y="143.1">MODE</text>
<text x="293.2" y="145.2">6</text>
<text x="296.7" y="146.6">STOP</text>
<text x="310.4" y="146.6">VSET</text>
<text x="319" y="145.2">5</text>
<text x="306.9" y="155.5" transform="rotate(-90 306.9 155.5)">1</text>
<text x="308.2" y="152" transform="rotate(-90 308.2 152)">GND</text>
</g>
<text font-size="1.8" fill="#00f" x="232.8" y="44.7">8A Medium Blow Fuse</text>
</svg>
